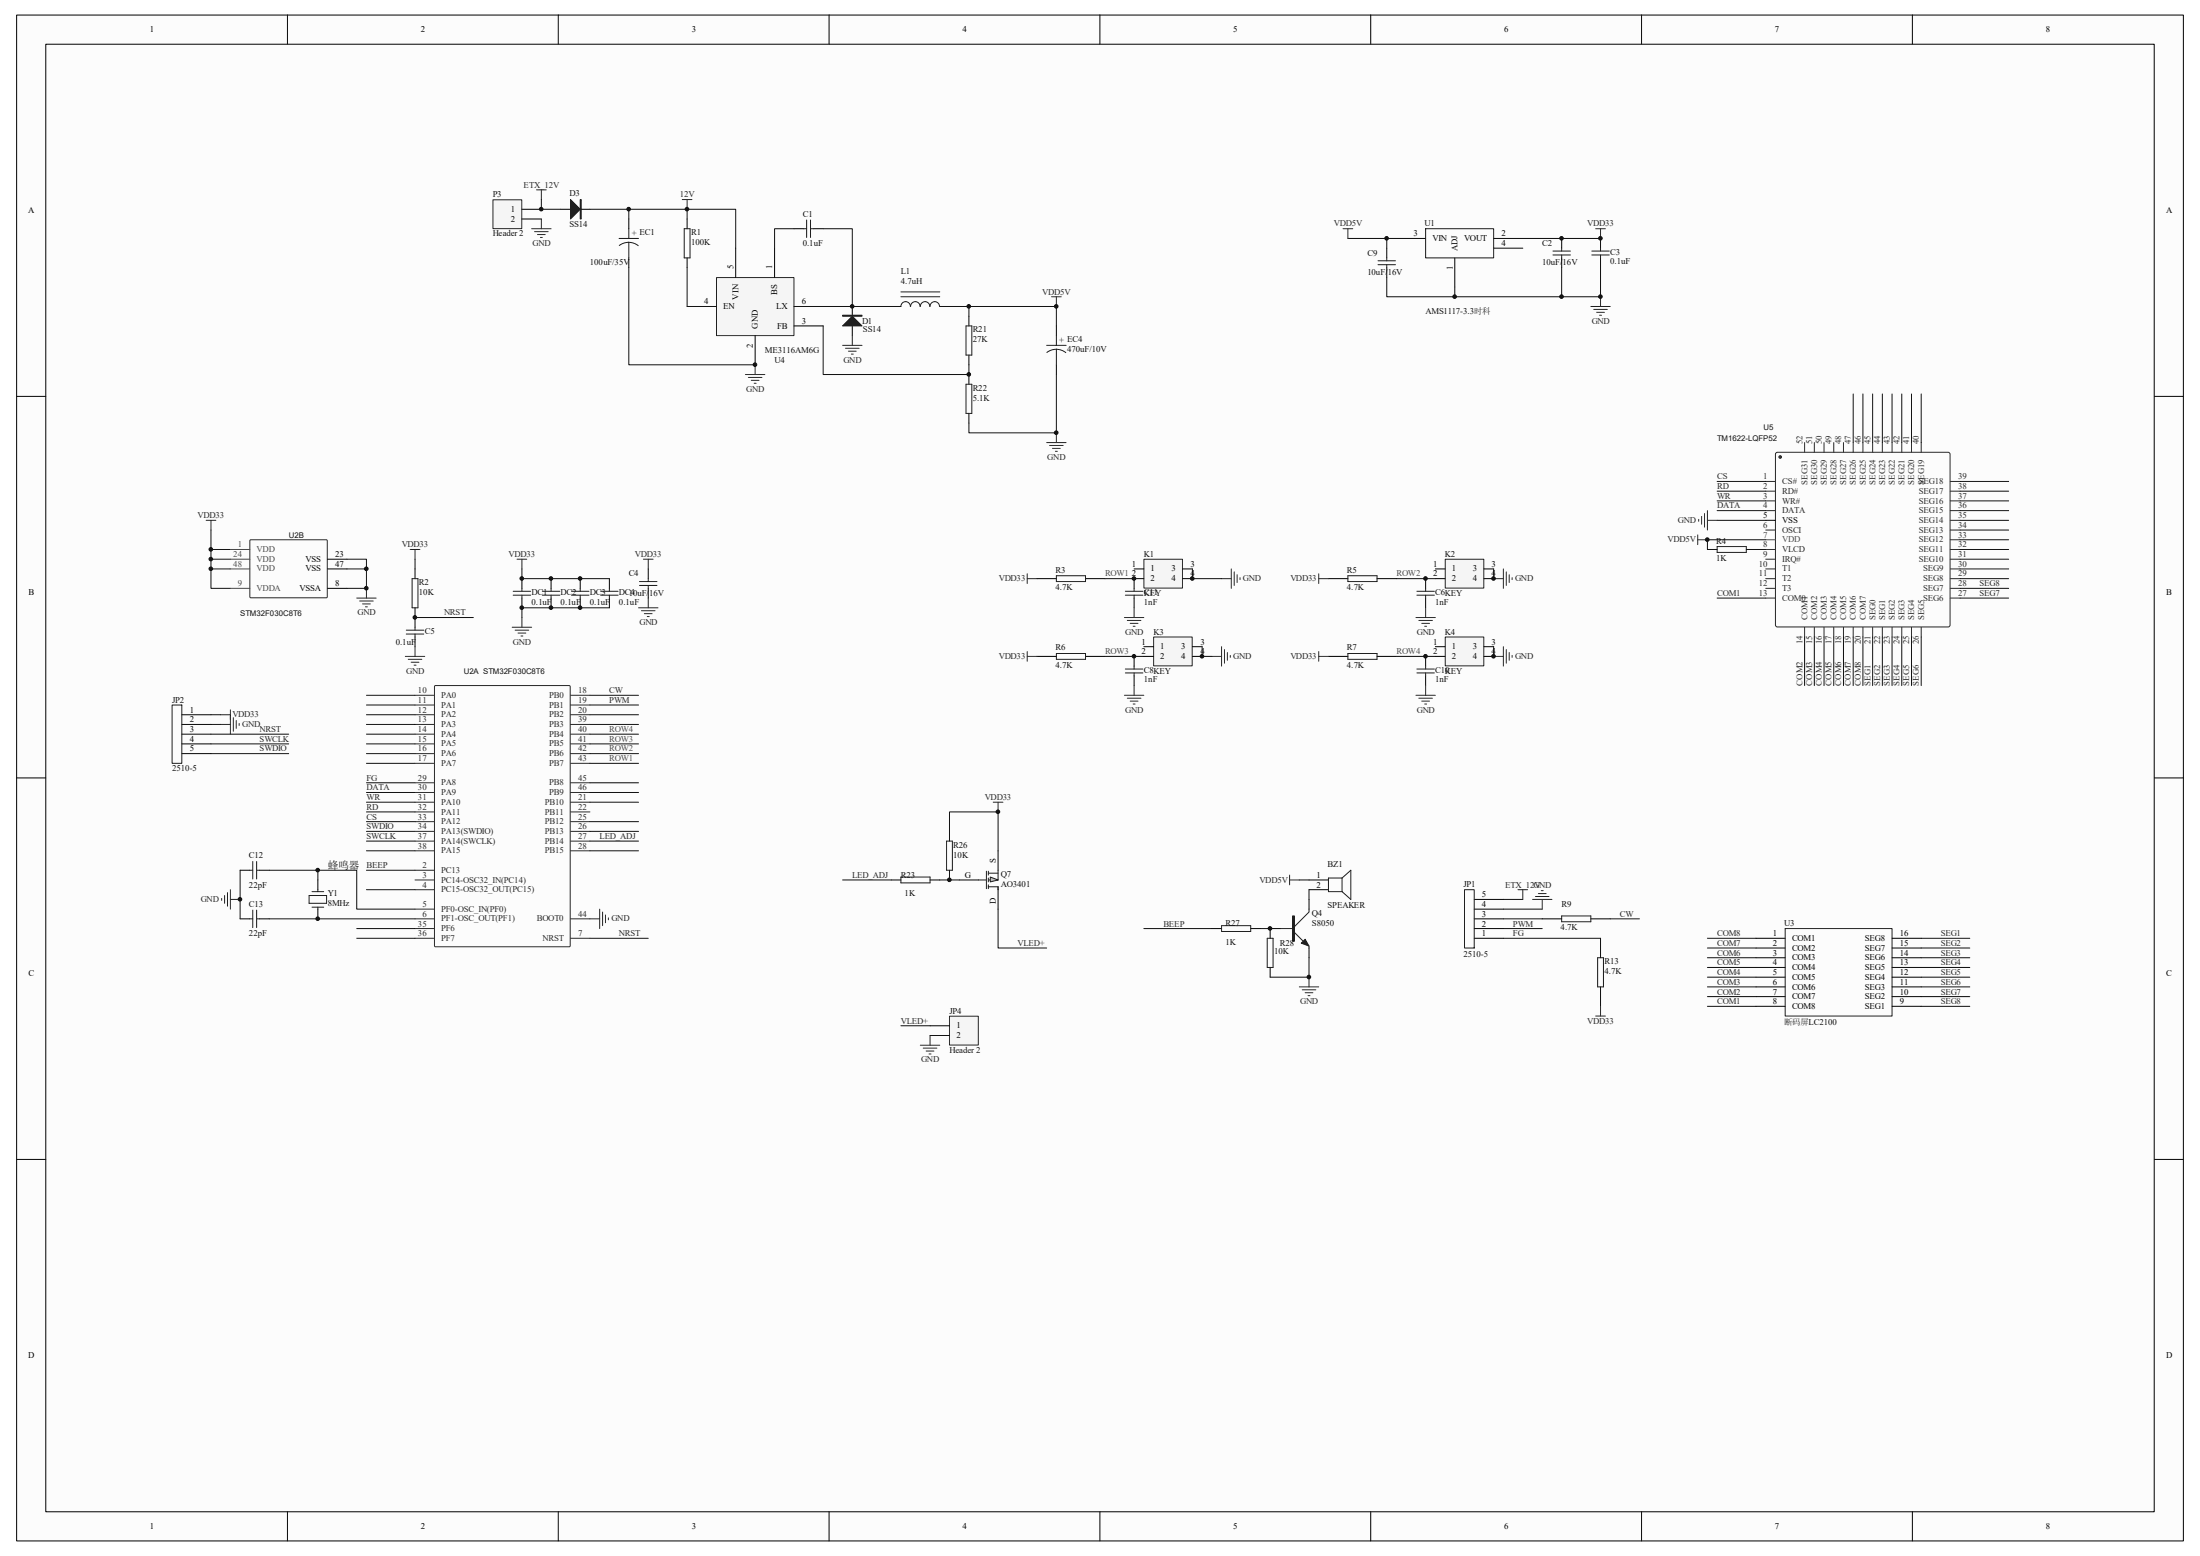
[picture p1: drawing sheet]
<svg xmlns="http://www.w3.org/2000/svg" width="297mm" height="210mm" viewBox="0 0 297 210" stroke-linecap="round" stroke-linejoin="round" font-family="sans-serif">
<path d="M2.3 2.1h292.5v205.9h-292.5z" fill="#fcfcfc"/>
<path d="M2.2 2h292.6v206h-292.6z" fill="none" stroke="#000" stroke-width=".14"/>
<path d="M6.2 6h284.6v198h-284.6z" fill="#fcfcfc"/>
<g fill="none" stroke="#000" stroke-width=".14">
<path d="M6.2 6h284.6v198h-284.6zM38.8 2v3.9M75.4 2v3.9M111.9 2v3.9M148.5 2v3.9M185.1 2v3.9M221.6 2v3.9M258.2 2v3.9M75.7 28.2h1.3M78.3 28.2h1.3M2.2 53.5h4M290.9 53.5h3.9"/>
<path d="M44.2 75.5h2.6M44.2 76.8h2.6M44.2 79.4h2.6M56 76.8v1.3M70.5 78.1v1.3M74.4 78.1v1.3M78.3 78.1v1.3M82.3 78.1v1.3M24.5 96.5h4M24.5 97.8h4M24.5 99.1h4M56 82v2.7"/>
<path d="M56 86v1.3M70.5 80.7v1.3M74.4 80.7v1.3M78.3 80.7v1.3M82.3 80.7v1.3M2.2 105h4M24.5 100.4h4M24.5 101.7h4M32.4 117.5h1.3M35 117.5h1.4M42.9 118.8v1.3M290.9 105h3.9"/>
<path d="M32.4 124h1.3M35 124h1.4M42.9 122.7v1.3M2.2 156.5h4M290.9 156.5h3.9M38.8 204v4M75.4 204v4M111.9 204v4M148.5 204v4M185.1 204v4M221.6 204v4M258.2 204v4"/>
</g>
<g fill="none" stroke="#1c1c1c" stroke-width=".14">
<path d="M55.6 78.1h.8v3.9h-.8zM69.3 79.8h2.3M70.5 79.4v.4M73.2 79.8h2.4M74.4 79.4v.4M77.2 79.8h2.3M78.3 79.4v.4M81.1 79.8h2.3M82.3 79.4v.4M23.2 95.2h1.3v7.8h-1.3zM54.9 85.6h2.3M54.9 85.1h2.3"/>
<path d="M56 84.7v.4M56 85.6v.4M69.3 80.3h2.3M70.5 80.3v.4M73.2 80.3h2.4M74.4 80.3v.4M77.2 80.3h2.3M78.3 80.3v.4M81.1 80.3h2.3M82.3 80.3v.4M33.7 117.5h.4M34.1 116.3v2.3"/>
<path d="M34.6 117.5h.4M34.6 116.3v2.3M33.7 124h.4M34.1 122.8v2.4M34.6 122.8v2.4M34.6 124h.4M41.7 120.9h2.4v1h-2.4zM42.1 120.3h1.6M42.1 122.4h1.6M42.9 120.1v.2M42.9 122.4v.3"/>
</g>
<g fill="none" stroke="#262626" stroke-width=".14">
<path d="M27.8 70.2h1.3M28.5 70.2v1.3M49.5 79.4v1.3M55.4 74.2h1.3M56 74.2v1.3M69.8 75.5h1.3M70.5 75.5v1.3M86.9 75.5h1.3M87.5 75.5v1.3M29.8 96.5h1.3M29.8 97.8h1.3M31.1 95.8v3.3"/>
<path d="M31.5 96.9v1.8M31.9 97.3v1M32.3 97.6v.3M48.2 80.7h2.6M48.6 81.1h1.8M48.9 81.5h1.1M49.3 81.9h.3M54.7 88.6h2.6M55.1 89h1.8M55.5 89.4h1.1M55.9 89.8h.3M56 87.3v1.3"/>
<path d="M69.1 84.7h2.7M69.5 85.1h1.9M69.9 85.4h1.1M70.3 85.8h.3M70.5 83.3v1.4M86.2 82h2.6M86.6 82.4h1.8M87 82.8h1M87.4 83.2h.2M87.5 80.7v1.3M29.9 121.3v.2M30.3 120.9v1"/>
<path d="M30.7 120.5v1.8M31.1 120.1v2.6M31.1 121.4h1.3M79.6 124h1.4M81 122.7v2.6M81.4 123.1v1.8M81.7 123.5v1M82.1 123.9v.3"/>
</g>
<g fill="none" stroke="#0e0e0e" stroke-width=".14">
<path d="M28.5 71.5v7.9h2.6M28.5 76.8h2.6M28.5 75.5h2.6M28.5 74.2h2.6M46.8 75.5h2.7v3.9h-2.7M46.8 76.8h2.7M56 75.5v1.3M70.5 76.8v1.3h11.8M28.5 97.8h1.3M28.5 96.5h1.3M28.5 99.1h10.5M49.5 97.8h6.5"/>
<path d="M49.5 96.5h6.5M49.5 99.1h6.5M49.5 93.8h6.5M49.5 95.2h6.5M56 83.3h7.9M79.6 97.8h6.6M79.6 96.5h6.6M79.6 93.8h6.6M79.6 95.2h6.6M82.3 82h-11.8v1.3M28.5 100.4h10.5M28.5 101.7h10.5"/>
<path d="M32.4 117.5v6.5M36.4 117.5h11.8v5.2h7.8M42.9 117.5v1.3M49.5 100.4h6.5M49.5 101.7h6.5M49.5 112.2h6.5M49.5 113.5h6.5M49.5 103h6.5M49.5 105.7h6.5M49.5 107h6.5M49.5 109.6h6.5M49.5 108.3h6.5"/>
<path d="M49.5 110.9h6.5M79.6 107h6.6M79.6 108.3h6.6M36.4 124h19.6M48.2 125.3h7.8M79.6 126.6h7.9"/>
</g>
<g fill="none" stroke="#292929" stroke-width=".14">
<path d="M33.8 72.9h10.3v7.7h-10.3zM56 93.8h2.7M56 95.2h2.7M56 96.5h2.7M56 97.8h2.7M56 99.1h2.7M58.7 92.6h18.2v35.1h-18.2zM77 93.8h2.6M77 95.2h2.6M77 96.5h2.6M77 97.8h2.6M77 99.1h2.6"/>
<path d="M56 100.4h2.7M56 101.7h2.7M56 103h2.7M56 105.7h2.7M56 107h2.7M56 108.3h2.7M56 109.6h2.7M56 110.9h2.7M56 112.2h2.7M56 113.5h2.7M56 114.8h2.7M56 117.5h2.7"/>
<path d="M56 118.8h2.7M77 100.4h2.6M77 101.7h2.6M77 103h2.6M77 105.7h2.6M77 107h2.6M77 108.3h2.6M77 109.6h2.6M77 110.9h2.6M77 112.2h2.6M77 113.5h2.6M77 114.8h2.6"/>
<path d="M56 120.1h2.7M56 124h2.7M56 126.6h2.7M56 122.7h2.7M56 125.3h2.7M77 124h2.6M77 126.6h2.6"/>
</g>
<path d="M31.1 74.2h2.6M31.1 75.5h2.6M31.1 76.8h2.6M31.1 79.4h2.6" fill="none" stroke="#4c4c4c" stroke-width=".14"/>
<g fill="#1c1c1c" stroke="#1c1c1c" stroke-width=".14">
<path d="M77 26.9l1.3 1.3-1.3 1.4z"/>
<path d="M78.3 26.9h.2v2.7h-.2z" fill-rule="evenodd"/>
</g>
<path d="M96.8 37.5h10.4v7.8h-10.4z" fill="#f5f5f5"/>
<path d="M72.4 25.6h1.3M73.1 25.6v1.3M96.7 37.5h10.5v7.8h-10.5z" fill="none" stroke="#262626" stroke-width=".14"/>
<g fill="none" stroke="#000" stroke-width=".14">
<path d="M84.9 29.6v1.3M84.9 34.8v1.3M92.8 29.6v1.3M92.8 34.8v1.3M99.3 33.5v3.9M104.6 33.5v3.9M107.2 30.9h1.3M109.8 30.9h1.3M92.8 41.4h3.9M101.9 45.3v3.9M107.2 41.4h3.9M107.2 44h3.9"/>
<path d="M115.1 41.4v1.3M115.1 44v1.3M120.3 41.4h1.3M126.9 41.4h1.3M130.8 42.7v1.3M130.8 47.9v1.3M130.8 50.6v1.3M130.8 55.8v1.3M142.6 44v1.3M142.6 49.2v1.4"/>
</g>
<g fill="none" stroke="#1c1c1c" stroke-width=".14">
<path d="M83.6 32.2h2.6M84.9 32.7a2.08 2.08 0 0 1 1.3 .5M84.9 32.7a2.07 2.07 0 0 0-1.3 .4M84.9 30.9v1.3M84.9 32.7v2.1M92.4 30.9h.8v3.9h-.8zM108.5 30.9h.4M108.9 29.7v2.4M109.4 30.9h.4M109.4 29.7v2.4M121.6 39.4h5.3M121.6 40.1h5.3"/>
<path d="M121.6 41.4a.64 .64 0 0 1 .7-.7 .64 .64 0 0 1 .6 .7M122.9 41.4a.64 .64 0 0 1 .7-.7 .64 .64 0 0 1 .6 .7M124.2 41.4a.64 .64 0 0 1 .7-.7 .64 .64 0 0 1 .6 .7M125.6 41.4a.64 .64 0 0 1 .6-.7 .64 .64 0 0 1 .6 .7M130.4 44h.8v3.9h-.8zM130.4 51.9h.8v3.9h-.8zM141.3 46.6h2.6M142.6 47.1a2.08 2.08 0 0 1 1.3 .5M142.6 47.1a2.07 2.07 0 0 0-1.3 .5M142.6 45.3v1.3M142.6 47.1v2.1"/>
</g>
<path d="M84.9 36.1v13.1h17M92.8 28.2v1.4M92.8 36.1v5.3M107.2 30.9h-2.6v2.6M111.1 30.9h4v10.5M111.1 44v6.6h19.7v-1.4M111.1 41.4h9.2M128.2 41.4h2.6v1.3M130.8 41.4h11.8v2.6M142.6 50.6v7.8h-11.8v-1.3" fill="none" stroke="#0e0e0e" stroke-width=".14"/>
<g fill="#1c1c1c" stroke="#1c1c1c" stroke-width=".14">
<path d="M113.8 44l1.3-1.3 1.3 1.3z"/>
<path d="M113.8 42.5h2.6v.2h-2.6z" fill-rule="evenodd"/>
</g>
<path d="M66.6 27h3.8v3.9h-3.8z" fill="#f5f5f5"/>
<path d="M66.5 27h3.9v3.9h-3.9zM134.1 108.3h1.3M134.7 108.3v1.3" fill="none" stroke="#262626" stroke-width=".14"/>
<path d="M70.5 28.2h2.6M70.5 29.6h2.6M120.3 118.8h1.3M125.6 118.8h1.3M128.2 112.2v1.3M128.2 117.5v1.3M129.5 118.8h2.6M134.7 114.8v2.7M134.7 120.1v2.6" fill="none" stroke="#000" stroke-width=".14"/>
<g fill="none" stroke="#0e0e0e" stroke-width=".14">
<path d="M73.1 26.9v1.3h2.6M84.9 28.2v1.4M79.6 99.1h6.6M49.5 114.8h6.5M49.5 117.5h6.5M79.6 105.7h6.6M79.6 114.8h6.6M79.6 110.9h6.6M79.6 112.2h6.6M79.6 113.5h6.6M113.8 118.8h6.5M126.9 118.8h2.6"/>
<path d="M128.2 112.2v-2.6h6.5v5.2M48.2 126.6h7.8M134.7 122.7v5.3h6.6M230.5 126.6h6.6M230.5 134.5h6.6M230.5 135.8h6.6M230.5 128h6.6M230.5 129.3h6.6M230.5 130.6h6.6M230.5 131.9h6.6M230.5 133.2h6.6M259.4 126.6h6.5"/>
<path d="M259.4 134.5h6.5M259.4 135.8h6.5M259.4 128h6.5M259.4 129.3h6.5M259.4 130.6h6.5M259.4 131.9h6.5M259.4 133.2h6.5"/>
</g>
<path d="M121.6 118.4h4v.8h-4zM127.8 113.5h.8v4h-.8zM132.1 118.8h1.1M133.2 117.6v2.4M133.4 119.7h1.3v.4M133.4 117.9h1.3M133.4 117.6v.5M133.4 118.5v.5M133.4 119.4v.6M134.7 117.5v1.3h-1.3" fill="none" stroke="#1c1c1c" stroke-width=".14"/>
<path d="M133.7 118.4l1 .4-1 .2z" fill="#c0c0c0" stroke="#1c1c1c" stroke-width=".14"/>
<path d="M125.6 139.8v1.3M124.2 141.1h2.7M124.6 141.5h1.9M125 141.9h1.1M125.4 142.3h.3" fill="none" stroke="#262626" stroke-width=".14"/>
<path d="M121.6 138.5h4" fill="none" stroke="#0e0e0e" stroke-width=".14"/>
<path d="M128.2 137.2h3.9v3.9h-3.9z" fill="#f5f5f5"/>
<path d="M128.2 137.2h3.9v3.9h-3.9z" fill="none" stroke="#262626" stroke-width=".14"/>
<g fill="none" stroke="#000" stroke-width=".14">
<path d="M87.5 76.8v1.3M87.5 79.4v1.3M153.1 78.1v1.3M192.5 78.1v1.3M153.1 80.7v1.3M153.1 88.6v1.3M153.1 91.2v1.3M192.5 80.7v1.3M192.5 88.6v1.3M192.5 91.2v1.3M125.6 138.5h2.6M125.6 139.8h2.6"/>
<path d="M237.1 130.6h3.9M237.1 135.8h3.9M237.1 128h3.9M237.1 129.3h3.9M237.1 126.6h3.9M237.1 131.9h3.9M237.1 133.2h3.9M237.1 134.5h3.9M255.4 130.6h4M255.4 135.8h4M255.4 128h4M255.4 129.3h4"/>
<path d="M255.4 126.6h4M255.4 131.9h4M255.4 133.2h4M255.4 134.5h4"/>
</g>
<path d="M79.6 28.2h19.7v5.3M79.6 100.4h6.6M79.6 103h6.6M79.6 101.7h6.6M49.5 120.1h6.5" fill="none" stroke="#0e0e0e" stroke-width=".14"/>
<g fill="none" stroke="#1c1c1c" stroke-width=".14">
<path d="M86.3 79h2.4M86.3 78.5h2.4M87.5 78.1v.4M87.5 79v.4M151.9 79.8h2.4M153.1 79.4v.4M191.3 79.8h2.3M192.5 79.4v.4M151.9 90.3h2.4M151.9 90.8h2.4M151.9 80.3h2.4M153.1 80.3v.4"/>
<path d="M153.1 89.9v.4M153.1 90.8v.4M191.3 90.3h2.3M191.3 90.8h2.3M191.3 80.3h2.3M192.5 80.3v.4M192.5 89.9v.4M192.5 90.8v.4M241 125.3h14.4v11.8h-14.4z"/>
</g>
<path d="M154.5 75.5h5.1v3.9h-5.1z" fill="#f5f5f5"/>
<path d="M154.4 75.5h5.2v3.9h-5.2z" fill="none" stroke="#262626" stroke-width=".14"/>
<path d="M153.1 76.8h1.3M153.1 78.1h1.3M159.7 76.8h1.3M159.7 78.1h1.3" fill="none" stroke="#000" stroke-width=".14"/>
<path d="M155.8 86h5.2v3.9h-5.2z" fill="#f5f5f5"/>
<path d="M155.7 86h5.3v3.9h-5.3z" fill="none" stroke="#262626" stroke-width=".14"/>
<path d="M154.4 87.3h1.3M154.4 88.6h1.3M161 87.3h1.3M161 88.6h1.3" fill="none" stroke="#000" stroke-width=".14"/>
<path d="M195.2 86h5.1v3.9h-5.1z" fill="#f5f5f5"/>
<path d="M195.1 86h5.2v3.9h-5.2z" fill="none" stroke="#262626" stroke-width=".14"/>
<path d="M193.8 87.3h1.3M193.8 88.6h1.3M200.3 87.3h1.3M200.3 88.6h1.3" fill="none" stroke="#000" stroke-width=".14"/>
<path d="M195.2 75.5h5.1v3.9h-5.1z" fill="#f5f5f5"/>
<g fill="none" stroke="#262626" stroke-width=".14">
<path d="M71.8 30.9h2.6M72.2 31.3h1.8M72.6 31.7h1M73 32.1h.2M73.1 29.6v1.3M92.1 26.9h1.3M92.8 26.9v1.3M181.3 30.9h1.3M182 30.9v1.3M215.4 30.9h1.3M216.1 30.9v1.3M100.6 50.6h2.7"/>
<path d="M101 50.9h1.9M101.4 51.3h1.1M101.8 51.7h.3M101.9 49.2v1.4M113.8 46.6h2.6M114.1 47h1.9M114.5 47.4h1.1M114.9 47.8h.3M115.1 45.3v1.3M141.3 59.7h2.6M142 40.1h1.3M142.6 40.1v1.3"/>
<path d="M142.6 58.4v1.3M214.8 41.4h2.6M215.2 41.8h1.8M215.6 42.2h1M216 42.5h.2M216.1 40.1v1.3M138.7 78.1h1.3M138.7 77.4v1.4M141.7 60.1h1.8M142.1 60.5h1M142.5 60.9h.2M164.9 78.1h1.3"/>
<path d="M166.2 76.8v2.6M166.6 77.2v1.8M167 77.6v1M167.4 78v.2M178 78.1h1.3M178 77.4v1.4M195.1 75.5h5.2v3.9h-5.2zM201.6 78.1h1.4M203 76.8v2.6M203.4 77.2v1.8M203.8 77.6v1M204.1 78v.2"/>
<path d="M229.2 72.2v1.3M229.2 72.9h1.3M229.3 70.1v.3M229.7 69.7v1.1M230.1 69.3v1.8M230.5 68.9v2.6M230.5 70.2h1.3M138.7 88.6h1.3M138.7 87.9v1.4M151.8 83.3h2.6M151.8 93.8h2.6M152.2 83.7h1.8"/>
<path d="M152.2 94.2h1.8M152.6 84.1h1M152.6 94.6h1M153 84.5h.2M153 95h.2M153.1 82v1.3M153.1 92.5v1.3M163.6 88.6h1.3M164.9 87.3v2.6M165.3 87.7v1.8M165.7 88.1v1M166.1 88.5v.2"/>
<path d="M178 88.6h1.3M178 87.9v1.4M191.2 83.3h2.6M191.2 93.8h2.6M191.5 83.7h1.9M191.5 94.2h1.9M191.9 84.1h1.1M191.9 94.6h1.1M192.3 84.5h.3M192.3 95h.3M192.5 82v1.3M192.5 92.5v1.3"/>
<path d="M201.6 88.6h1.4M203 87.3v2.6M203.4 87.7v1.8M203.8 88.1v1M204.1 88.5v.2M174.1 118.1v1.3M174.1 118.8h1.3M175.4 133.2h2.6M175.8 133.6h1.8M176.2 134h1M176.6 134.4h.3M176.7 131.9v1.3"/>
<path d="M204.9 120.1h1.3M205.6 120.1v1.3M206.9 121.4h2.6M207.3 121h1.8M207.7 120.6h1M208.1 120.2h.2M208.2 121.4v1.3M215.4 137.1h1.3M216.1 135.8v1.3"/>
</g>
<g fill="none" stroke="#000" stroke-width=".14">
<path d="M187.2 33.5v1.3M187.2 36.1v1.3M188.5 32.2h4M196.4 34.8v3.9M201.6 32.2h4M201.6 33.5h4M210.8 32.2v1.3M210.8 34.8v1.3M216.1 32.2v1.3M216.1 34.8v1.3M140 78.1h2.6M146.6 78.1h2.6"/>
<path d="M179.3 78.1h2.7M185.9 78.1h2.6M193.8 76.8h1.3M193.8 78.1h1.3M200.3 76.8h1.3M200.3 78.1h1.3M230.5 74.2h1.3M235.8 74.2h1.3M238.4 70.2h1.3M140 88.6h2.6M146.6 88.6h2.6M179.3 88.6h2.7"/>
<path d="M185.9 88.6h2.6M176.7 118.8h2.6M163.6 125.3h1.3M168.9 125.3h1.3M171.5 130.6v1.3M172.8 125.3h-1.3v1.3M176.7 120.1h2.6M176.7 121.4v1.3M176.7 128v1.3M199 126.6h4M199 125.3h4M199 124h4"/>
<path d="M199 122.7h4M199 121.4h4M208.2 124h2.6M214.8 124h2.6M216.1 126.6v2.7M216.1 133.2v2.6"/>
</g>
<g fill="none" stroke="#0e0e0e" stroke-width=".14">
<path d="M182 32.2h6.5M187.2 37.4v2.7h9.2M187.2 32.2v1.3M205.6 32.2h10.5M210.8 36.1v4M216.1 36.1v4h-19.7v-1.4M250.2 53.2v6.5M251.5 53.2v6.5M252.8 53.2v6.5M254.1 53.2v6.5M255.4 53.2v6.5M256.7 53.2v6.5"/>
<path d="M258.1 53.2v6.5M259.4 53.2v6.5M149.2 78.1h3.9M161 76.8v1.3h3.9M188.5 78.1h5.3M201.6 76.8v1.3M231.8 65h6.6M231.8 66.3h6.6M231.8 67.6h6.6M231.8 68.9h6.6M231.8 70.2h6.6M237.1 74.2h1.3"/>
<path d="M238.4 72.9h-7.9v1.3M264.6 78.1h6.6M264.6 65h6.6M264.6 66.3h6.6M264.6 67.6h6.6M264.6 68.9h6.6M264.6 70.2h6.6M264.6 74.2h6.6M264.6 79.4h6.6M264.6 76.8h6.6M264.6 75.5h6.6M264.6 72.9h6.6"/>
<path d="M264.6 71.5h6.6M149.2 88.6h5.2M162.3 87.3v1.3h1.3M188.5 88.6h5.3M201.6 87.3v1.3M231.8 80.7h6.6M243.6 86v6.5M244.9 86v6.5M246.3 86v6.5M247.6 86v6.5M248.9 86v6.5M250.2 86v6.5"/>
<path d="M251.5 86v6.5M252.8 86v6.5M254.1 86v6.5M255.4 86v6.5M256.7 86v6.5M258.1 86v6.5M259.4 86v6.5M264.6 80.7h6.6M175.4 118.8h1.3M154.4 125.3h9.2M170.2 125.3h1.3M176.7 129.3v2.6h-5.2"/>
<path d="M176.7 120.1v1.3M203 121.4h2.6M203 122.7h5.2M203 124h5.2M203 125.3h5.2M203 126.6h13.1M217.4 124h3.9"/>
</g>
<g fill="none" stroke="#1c1c1c" stroke-width=".14">
<path d="M186 35.7h2.4M186 35.2h2.4M187.2 34.8v.4M187.2 35.7v.4M192.5 30.9h9.1v3.9h-9.1zM209.7 34.4h2.3M209.7 33.9h2.3M210.8 33.5v.4M210.8 34.4v.4M214.9 34.4h2.4M214.9 33.9h2.4M216.1 33.5v.4"/>
<path d="M216.1 34.4v.4M142.6 77.7h4v.8h-4zM182 77.7h3.9v.8h-3.9zM231.8 73.8h4v.8h-4zM142.6 88.2h4v.8h-4zM182 88.2h3.9v.8h-3.9zM181.2 118.5l1.2-1v3.9l-1.2-1.1M181.2 118.5v1.8M181.2 118.5h-1.9v1.8h1.9M164.9 124.9h4v.8h-4zM171.1 126.6h.8v4h-.8zM172.8 125.3h2"/>
<path d="M174.8 125.9l1.1 1.1M176.7 122.7v.4l-1.9 2M176.7 127.7v.3M197.7 120.1h1.3v7.9h-1.3zM210.8 123.6h4v.8h-4zM215.7 129.3h.8v3.9h-.8z"/>
</g>
<g fill="none" stroke="#292929" stroke-width=".14">
<path d="M243.6 59.7v1.3M244.9 59.7v1.3M246.3 59.7v1.3M247.6 59.7v1.3M248.9 59.7v1.3M250.2 59.7v1.3M251.5 59.7v1.3M252.8 59.7v1.3M254.1 59.7v1.3M255.4 59.7v1.3M256.7 59.7v1.3M258.1 59.7v1.3"/>
<path d="M259.4 59.7v1.3M238.4 65h1.3M238.4 66.3h1.3M238.4 67.6h1.3M238.4 68.9h1.3M238.4 71.5h1.3M238.4 74.2h1.3M238.4 75.5h1.3M238.4 76.8h1.3M238.4 78.1h1.3M238.4 79.4h1.3M239.8 61.1l23.2-.1 .2 .2 .1 23.2-.2 .2h-23.1l-.3-.1v-23.2z"/>
<path d="M263.3 65h1.3M263.3 66.3h1.3M263.3 67.6h1.3M263.3 68.9h1.3M263.3 71.5h1.3M263.3 74.2h1.3M263.3 75.5h1.3M263.3 76.8h1.3M263.3 78.1h1.3M263.3 79.4h1.3M263.3 72.9h1.3M263.3 70.2h1.3"/>
<path d="M238.4 80.7h1.3M243.6 84.7v1.3M244.9 84.7v1.3M246.3 84.7v1.3M247.6 84.7v1.3M248.9 84.7v1.3M250.2 84.7v1.3M251.5 84.7v1.3M252.8 84.7v1.3M254.1 84.7v1.3M255.4 84.7v1.3M256.7 84.7v1.3"/>
<path d="M258.1 84.7v1.3M259.4 84.7v1.3M263.3 80.7h1.3"/>
</g>
<circle cx="240.3" cy="61.7" r=".18" fill="#292929" stroke="#292929" stroke-width=".14"/>
<path d="M238.4 72.9h1.3" fill="none" stroke="#4c4c4c" stroke-width=".14"/>
<g fill="#1c1c1c" stroke="#1c1c1c" stroke-width=".14">
<path d="M175.7 127.3l.5-.5 .5 .9z"/>
<path d="M174.5 123.6h.3v3.4h-.3z" fill-rule="evenodd"/>
</g>
<g fill="#0e0e0e" stroke="#0e0e0e" stroke-width=".14">
<circle cx="28.5" cy="76.8" r=".24"/>
<circle cx="28.5" cy="75.5" r=".24"/>
<circle cx="28.5" cy="74.1" r=".24"/>
<circle cx="32.4" cy="121.4" r=".24"/>
<circle cx="42.9" cy="124" r=".24"/>
<circle cx="42.9" cy="117.4" r=".24"/>
<circle cx="49.5" cy="79.4" r=".24"/>
<circle cx="49.5" cy="76.8" r=".24"/>
<circle cx="56" cy="83.3" r=".24"/>
<circle cx="70.4" cy="82" r=".24"/>
<circle cx="70.4" cy="78.1" r=".24"/>
<circle cx="73.1" cy="28.2" r=".24"/>
<circle cx="74.4" cy="82" r=".24"/>
<circle cx="74.4" cy="78.1" r=".24"/>
<circle cx="78.3" cy="82" r=".24"/>
<circle cx="78.3" cy="78.1" r=".24"/>
<circle cx="84.9" cy="28.2" r=".24"/>
<circle cx="92.7" cy="28.2" r=".24"/>
<circle cx="101.9" cy="49.2" r=".24"/>
<circle cx="115" cy="41.3" r=".24"/>
<circle cx="128.2" cy="118.8" r=".24"/>
<circle cx="130.8" cy="50.5" r=".24"/>
<circle cx="130.8" cy="41.3" r=".24"/>
<circle cx="134.7" cy="109.6" r=".24"/>
<circle cx="142.6" cy="58.4" r=".24"/>
<circle cx="142.6" cy="41.3" r=".24"/>
<circle cx="153.1" cy="88.6" r=".24"/>
<circle cx="153.1" cy="78.1" r=".24"/>
<circle cx="161" cy="78.1" r=".24"/>
<circle cx="162.3" cy="88.6" r=".24"/>
<circle cx="171.5" cy="125.3" r=".24"/>
<circle cx="176.7" cy="131.9" r=".24"/>
<circle cx="187.2" cy="32.2" r=".24"/>
<circle cx="192.4" cy="88.6" r=".24"/>
<circle cx="192.4" cy="78.1" r=".24"/>
<circle cx="196.4" cy="40" r=".24"/>
<circle cx="201.6" cy="88.6" r=".24"/>
<circle cx="201.6" cy="78.1" r=".24"/>
<circle cx="210.8" cy="40" r=".24"/>
<circle cx="210.8" cy="32.2" r=".24"/>
<circle cx="216.1" cy="40" r=".24"/>
<circle cx="216.1" cy="32.2" r=".24"/>
<circle cx="230.5" cy="72.8" r=".24"/>
</g>
<text font-size="1.4" fill="#0e0e0e" x="44.2" y="117.3">蜂鸣器</text>
<g font-size="1.2">
<text x="20.2" y="4.3">1</text>
<text x="56.8" y="4.3">2</text>
<text x="93.4" y="4.3">3</text>
<text x="129.9" y="4.3">4</text>
<text x="166.5" y="4.3">5</text>
<text x="203.1" y="4.3">6</text>
<text x="239.6" y="4.3">7</text>
<text x="276.2" y="4.3">8</text>
<text x="3.8" y="28.8">A</text>
<text x="69" y="28.6">1</text>
<text x="69" y="29.9">2</text>
<text x="292.4" y="28.8">A</text>
<text x="190.8" y="31.9">3</text>
<text x="193.4" y="32.6">VIN</text>
<text x="196.8" y="33.9" transform="rotate(-90 196.8 33.9)">ADJ</text>
<text x="197.7" y="32.6">VOUT</text>
<text x="202.7" y="31.9">2</text>
<text x="202.7" y="33.2">4</text>
<text x="95.1" y="41.1">4</text>
<text x="97.6" y="41.7">EN</text>
<text x="99" y="36.4" transform="rotate(-90 99 36.4)">5</text>
<text x="99.7" y="40.4" transform="rotate(-90 99.7 40.4)">VIN</text>
<text x="104.3" y="36.4" transform="rotate(-90 104.3 36.4)">1</text>
<text x="104.8" y="41.7">LX</text>
<text x="104.9" y="39.8" transform="rotate(-90 104.9 39.8)">BS</text>
<text x="108.2" y="41.1">6</text>
<text x="196.1" y="36.4" transform="rotate(-90 196.1 36.4)">1</text>
<text x="101.6" y="46.9" transform="rotate(-90 101.6 46.9)">2</text>
<text x="102.3" y="44.4" transform="rotate(-90 102.3 44.4)">GND</text>
<text x="104.9" y="44.4">FB</text>
<text x="108.2" y="43.7">3</text>
<text x="238" y="69.9">5</text>
<text x="240.6" y="70.6">VSS</text>
<text x="41.2" y="75.8">VSS</text>
<text x="41.2" y="77.1">VSS</text>
<text x="45.3" y="75.2">23</text>
<text x="45.3" y="76.5">47</text>
<text x="152.8" y="76.5">1</text>
<text x="152.8" y="77.8">2</text>
<text x="155.3" y="77.1">1</text>
<text x="158.2" y="77.1">3</text>
<text x="160.7" y="76.5">3</text>
<text x="160.7" y="77.8">4</text>
<text x="193.5" y="76.5">1</text>
<text x="193.5" y="77.8">2</text>
<text x="196" y="77.1">1</text>
<text x="198.8" y="77.1">3</text>
<text x="201.4" y="76.5">3</text>
<text x="201.4" y="77.8">4</text>
<text x="3.9" y="80.3">B</text>
<text x="40.4" y="79.8">VSSA</text>
<text x="45.3" y="79.1">8</text>
<text x="155.3" y="78.4">2</text>
<text x="158.2" y="78.4">4</text>
<text x="196" y="78.4">2</text>
<text x="198.8" y="78.4">4</text>
<text x="292.4" y="80.3">B</text>
<text x="154.1" y="87">1</text>
<text x="154.1" y="88.3">2</text>
<text x="156.6" y="87.6">1</text>
<text x="156.6" y="88.9">2</text>
<text x="159.5" y="87.6">3</text>
<text x="159.5" y="88.9">4</text>
<text x="162.1" y="87">3</text>
<text x="162.1" y="88.3">4</text>
<text x="193.5" y="87">1</text>
<text x="193.5" y="88.3">2</text>
<text x="196" y="87.6">1</text>
<text x="196" y="88.9">2</text>
<text x="198.8" y="87.6">3</text>
<text x="198.8" y="88.9">4</text>
<text x="201.4" y="87">3</text>
<text x="201.4" y="88.3">4</text>
<text x="25.6" y="96.2">1</text>
<text x="25.6" y="97.5">2</text>
<text x="25.6" y="98.8">3</text>
<text x="25.6" y="100.1">4</text>
<text x="25.6" y="101.4">5</text>
<text x="130.3" y="118.5">G</text>
<text x="134.4" y="116.4" transform="rotate(-90 134.4 116.4)">S</text>
<text x="177.7" y="118.5">1</text>
<text x="177.7" y="119.8">2</text>
<text x="134.4" y="122" transform="rotate(-90 134.4 122)">D</text>
<text x="200.1" y="125.1">2</text>
<text x="200.1" y="123.7">3</text>
<text x="200.1" y="122.4">4</text>
<text x="200.1" y="121.1">5</text>
<text x="3.9" y="131.7">C</text>
<text x="200.1" y="126.4">1</text>
<text x="239.4" y="130.3">4</text>
<text x="239.4" y="127.7">2</text>
<text x="239.4" y="129">3</text>
<text x="239.4" y="126.4">1</text>
<text x="239.4" y="131.6">5</text>
<text x="241.9" y="130.9">COM4</text>
<text x="241.9" y="128.3">COM2</text>
<text x="241.9" y="129.6">COM3</text>
<text x="241.9" y="127">COM1</text>
<text x="251.8" y="130.9">SEG5</text>
<text x="251.8" y="129.6">SEG6</text>
<text x="251.8" y="128.3">SEG7</text>
<text x="251.8" y="127">SEG8</text>
<text x="256.5" y="131.6">12</text>
<text x="256.5" y="130.3">13</text>
<text x="256.5" y="129">14</text>
<text x="256.5" y="127.7">15</text>
<text x="256.5" y="126.4">16</text>
<text x="292.4" y="131.7">C</text>
<text x="239.4" y="135.6">8</text>
<text x="239.4" y="132.9">6</text>
<text x="239.4" y="134.2">7</text>
<text x="241.9" y="136.2">COM8</text>
<text x="241.9" y="132.2">COM5</text>
<text x="241.9" y="133.6">COM6</text>
<text x="241.9" y="134.9">COM7</text>
<text x="251.8" y="136.2">SEG1</text>
<text x="251.8" y="134.9">SEG2</text>
<text x="251.8" y="133.6">SEG3</text>
<text x="251.8" y="132.2">SEG4</text>
<text x="256.5" y="135.6">9</text>
<text x="256.5" y="134.2">10</text>
<text x="256.5" y="132.9">11</text>
<text x="129.1" y="138.8">1</text>
<text x="129.1" y="140.1">2</text>
<text x="3.8" y="183.3">D</text>
<text x="292.4" y="183.3">D</text>
<text x="20.2" y="206.4">1</text>
<text x="56.8" y="206.4">2</text>
<text x="93.4" y="206.4">3</text>
<text x="129.9" y="206.4">4</text>
<text x="166.5" y="206.4">5</text>
<text x="203.1" y="206.4">6</text>
<text x="239.6" y="206.4">7</text>
<text x="276.2" y="206.4">8</text>
</g>
<g font-size="1.2" fill="#0e0e0e">
<text x="66.5" y="26.6">P3</text>
<text x="76.9" y="26.5">D3</text>
<text x="108.4" y="29.3">C1</text>
<text x="66.5" y="31.9">Header 2</text>
<text x="76.9" y="30.7">SS14</text>
<text x="79.6" y="35.8">100uF/35V</text>
<text x="85.3" y="31.9">+ EC1</text>
<text x="93.3" y="31.8">R1</text>
<text x="93.3" y="33.1">100K</text>
<text x="108.4" y="33.2">0.1uF</text>
<text x="184.6" y="34.5">C9</text>
<text x="192.3" y="30.4">U1</text>
<text x="208.2" y="33.2">C2</text>
<text x="208.2" y="35.8">10uF/16V</text>
<text x="217.4" y="34.4">C3</text>
<text x="217.4" y="35.7">0.1uF</text>
<text x="121.6" y="37">L1</text>
<text x="121.6" y="38.3">4.7uH</text>
<text x="184.6" y="37.1">10uF/16V</text>
<text x="103.3" y="47.6">ME3116AM6G</text>
<text x="116.4" y="43.7">D1</text>
<text x="116.5" y="44.7">SS14</text>
<text x="131.3" y="44.9">R21</text>
<text x="131.3" y="46.2">27K</text>
<text x="143" y="46.3">+ EC4</text>
<text x="144.1" y="47.5">470uF/10V</text>
<text x="192.4" y="42.4">AMS1117-3.3时科</text>
<text x="104.6" y="48.9">U4</text>
<text x="131.3" y="52.7">R22</text>
<text x="131.3" y="54.1">5.1K</text>
<text x="84.9" y="77.8">C4</text>
<text x="142.5" y="77.3">R3</text>
<text x="154.4" y="75.2">K1</text>
<text x="181.8" y="77.3">R5</text>
<text x="195.1" y="75.2">K2</text>
<text x="231.7" y="73.4">R4</text>
<text x="231.7" y="75.7">1K</text>
<text x="56.6" y="79">R2</text>
<text x="56.6" y="80.3">10K</text>
<text x="71.8" y="80.3">DC1</text>
<text x="71.8" y="81.6">0.1uF</text>
<text x="75.7" y="80.3">DC2</text>
<text x="75.7" y="81.6">0.1uF</text>
<text x="79.6" y="80.3">DC3</text>
<text x="79.6" y="81.6">0.1uF</text>
<text x="83.6" y="80.3">DC4</text>
<text x="83.6" y="81.6">0.1uF</text>
<text x="84.9" y="80.4">10uF/16V</text>
<text x="142.5" y="79.6">4.7K</text>
<text x="154.4" y="80.3">C11</text>
<text x="154.4" y="81.6">1nF</text>
<text x="154.4" y="80.4">KEY</text>
<text x="181.8" y="79.6">4.7K</text>
<text x="193.8" y="80.3">C6KEY</text>
<text x="193.8" y="81.6">1nF</text>
<text x="53.4" y="87">0.1uF</text>
<text x="57.4" y="85.6">C5</text>
<text x="142.5" y="87.8">R6</text>
<text x="155.7" y="85.7">K3</text>
<text x="181.8" y="87.8">R7</text>
<text x="195.1" y="85.7">K4</text>
<text x="23.2" y="94.9">JP2</text>
<text x="142.5" y="90.1">4.7K</text>
<text x="154.4" y="90.8">C8KEY</text>
<text x="154.4" y="92.1">1nF</text>
<text x="181.8" y="90.1">4.7K</text>
<text x="193.8" y="90.8">C10</text>
<text x="193.8" y="92.1">1nF</text>
<text x="195.1" y="90.9">KEY</text>
<text x="23.2" y="104.1">2510-5</text>
<text x="33.6" y="115.9">C12</text>
<text x="33.6" y="119.8">22pF</text>
<text x="121.6" y="118.5">R23</text>
<text x="128.7" y="114.4">R26</text>
<text x="128.7" y="115.7">10K</text>
<text x="135.1" y="118.4">Q7</text>
<text x="135.1" y="119.7">AO3401</text>
<text x="179.2" y="117.1">BZ1</text>
<text x="197.6" y="119.7">JP1</text>
<text x="33.6" y="122.4">C13</text>
<text x="44.2" y="121">Y1</text>
<text x="44.2" y="122.3">8MHz</text>
<text x="122.1" y="121">1K</text>
<text x="165.4" y="124.9">R27</text>
<text x="177.1" y="123.6">Q4</text>
<text x="177.1" y="124.9">S8050</text>
<text x="179.2" y="122.6">SPEAKER</text>
<text x="210.7" y="125.6">4.7K</text>
<text x="210.8" y="122.4">R9</text>
<text x="240.9" y="124.9">U3</text>
<text x="33.6" y="126.4">22pF</text>
<text x="165.4" y="127.6">1K</text>
<text x="172" y="128.8">10K</text>
<text x="172.8" y="127.7">R28</text>
<text x="197.6" y="129.1">2510-5</text>
<text x="216.6" y="130.1">R13</text>
<text x="216.6" y="131.4">4.7K</text>
<text x="128.2" y="136.9">JP4</text>
<text x="128.2" y="142.1">Header 2</text>
</g>
<g font-size="1.2" fill="#262626">
<text x="70.7" y="25.3">ETX_12V</text>
<text x="91.8" y="26.6">12V</text>
<text x="71.9" y="33.2">GND</text>
<text x="180.1" y="30.6">VDD5V</text>
<text x="214.3" y="30.6">VDD33</text>
<text x="140.7" y="39.8">VDD5V</text>
<text x="214.9" y="43.7">GND</text>
<text x="100.8" y="52.9">GND</text>
<text x="113.9" y="48.9">GND</text>
<text x="141.4" y="62.1">GND</text>
<text x="231.8" y="66">RD</text>
<text x="231.8" y="64.7">CS</text>
<text x="26.7" y="69.9">VDD33</text>
<text x="226.5" y="70.6">GND</text>
<text x="231.8" y="67.3">WR</text>
<text x="231.8" y="68.6">DATA</text>
<text x="54.2" y="73.9">VDD33</text>
<text x="68.7" y="75.2">VDD33</text>
<text x="85.7" y="75.2">VDD33</text>
<text x="225.1" y="73.2">VDD5V</text>
<text x="48.3" y="83.1">GND</text>
<text x="60" y="83.1">NRST</text>
<text x="134.8" y="78.4">VDD33</text>
<text x="167.8" y="78.4">GND</text>
<text x="174.2" y="78.4">VDD33</text>
<text x="204.6" y="78.4">GND</text>
<text x="231.8" y="80.4">COM1</text>
<text x="267.3" y="80.4">SEG7</text>
<text x="267.3" y="79.1">SEG8</text>
<text x="69.3" y="87">GND</text>
<text x="86.3" y="84.4">GND</text>
<text x="134.8" y="88.9">VDD33</text>
<text x="151.9" y="85.7">GND</text>
<text x="166.5" y="88.9">GND</text>
<text x="174.2" y="88.9">VDD33</text>
<text x="191.3" y="85.7">GND</text>
<text x="204.6" y="88.9">GND</text>
<text x="54.8" y="90.9">GND</text>
<text x="82.3" y="94.9">PWM</text>
<text x="82.3" y="93.6">CW</text>
<text x="243.3" y="92.5" transform="rotate(-90 243.3 92.5)">COM2</text>
<text x="244.6" y="92.5" transform="rotate(-90 244.6 92.5)">COM3</text>
<text x="246" y="92.5" transform="rotate(-90 246 92.5)">COM4</text>
<text x="247.3" y="92.5" transform="rotate(-90 247.3 92.5)">COM5</text>
<text x="248.6" y="92.5" transform="rotate(-90 248.6 92.5)">COM6</text>
<text x="249.9" y="92.5" transform="rotate(-90 249.9 92.5)">COM7</text>
<text x="251.2" y="92.5" transform="rotate(-90 251.2 92.5)">COM8</text>
<text x="252.5" y="92.5" transform="rotate(-90 252.5 92.5)">SEG1</text>
<text x="253.8" y="92.5" transform="rotate(-90 253.8 92.5)">SEG2</text>
<text x="255.1" y="92.5" transform="rotate(-90 255.1 92.5)">SEG3</text>
<text x="256.4" y="92.5" transform="rotate(-90 256.4 92.5)">SEG4</text>
<text x="257.8" y="92.5" transform="rotate(-90 257.8 92.5)">SEG5</text>
<text x="259.1" y="92.5" transform="rotate(-90 259.1 92.5)">SEG6</text>
<text x="31.4" y="96.8">VDD33</text>
<text x="32.7" y="98.1">GND</text>
<text x="35.1" y="98.8">NRST</text>
<text x="35.1" y="100.1">SWCLK</text>
<text x="35.1" y="101.4">SWDIO</text>
<text x="151.9" y="96.2">GND</text>
<text x="191.3" y="96.2">GND</text>
<text x="49.5" y="105.4">FG</text>
<text x="49.5" y="108">WR</text>
<text x="49.5" y="106.7">DATA</text>
<text x="133" y="108">VDD33</text>
<text x="49.5" y="113.2">SWCLK</text>
<text x="49.5" y="111.9">SWDIO</text>
<text x="49.5" y="109.3">RD</text>
<text x="49.5" y="110.6">CS</text>
<text x="80.9" y="113.2">LED_ADJ</text>
<text x="49.5" y="117.2">BEEP</text>
<text x="115.1" y="118.5">LED_ADJ</text>
<text x="170.1" y="119.1">VDD5V</text>
<text x="203.2" y="119.8">ETX_12V</text>
<text x="207" y="119.8">GND</text>
<text x="27.1" y="121.8">GND</text>
<text x="82.5" y="124.4">GND</text>
<text x="157.1" y="125.1">BEEP</text>
<text x="204.3" y="125.1">PWM</text>
<text x="218.7" y="123.7">CW</text>
<text x="83.6" y="126.4">NRST</text>
<text x="137.4" y="127.7">VLED+</text>
<text x="204.3" y="126.4">FG</text>
<text x="231.8" y="131.6">COM4</text>
<text x="231.8" y="130.3">COM5</text>
<text x="231.8" y="129">COM6</text>
<text x="231.8" y="127.7">COM7</text>
<text x="231.8" y="126.4">COM8</text>
<text x="262" y="126.4">SEG1</text>
<text x="262" y="127.7">SEG2</text>
<text x="262" y="129">SEG3</text>
<text x="262" y="130.3">SEG4</text>
<text x="262" y="131.6">SEG5</text>
<text x="175.5" y="135.6">GND</text>
<text x="231.8" y="134.2">COM2</text>
<text x="231.8" y="132.9">COM3</text>
<text x="231.8" y="135.6">COM1</text>
<text x="262" y="132.9">SEG6</text>
<text x="262" y="134.2">SEG7</text>
<text x="262" y="135.6">SEG8</text>
<text x="121.6" y="138.2">VLED+</text>
<text x="124.4" y="143.4">GND</text>
<text x="214.3" y="138.2">VDD33</text>
</g>
<g font-size="1.2" fill="#292929">
<text x="243.3" y="60" transform="rotate(-90 243.3 60)">52</text>
<text x="244.6" y="60" transform="rotate(-90 244.6 60)">51</text>
<text x="246" y="60" transform="rotate(-90 246 60)">50</text>
<text x="247.3" y="60" transform="rotate(-90 247.3 60)">49</text>
<text x="248.6" y="60" transform="rotate(-90 248.6 60)">48</text>
<text x="249.9" y="60" transform="rotate(-90 249.9 60)">47</text>
<text x="251.2" y="60" transform="rotate(-90 251.2 60)">46</text>
<text x="252.5" y="60" transform="rotate(-90 252.5 60)">45</text>
<text x="253.8" y="60" transform="rotate(-90 253.8 60)">44</text>
<text x="255.1" y="60" transform="rotate(-90 255.1 60)">43</text>
<text x="256.4" y="60" transform="rotate(-90 256.4 60)">42</text>
<text x="257.8" y="60" transform="rotate(-90 257.8 60)">41</text>
<text x="259.1" y="60" transform="rotate(-90 259.1 60)">40</text>
<text x="238" y="64.7">1</text>
<text x="238" y="66">2</text>
<text x="240.6" y="65.4">CS#</text>
<text x="244" y="65.4" transform="rotate(-90 244 65.4)">SEG31</text>
<text x="245.3" y="65.4" transform="rotate(-90 245.3 65.4)">SEG30</text>
<text x="246.6" y="65.4" transform="rotate(-90 246.6 65.4)">SEG29</text>
<text x="247.9" y="65.4" transform="rotate(-90 247.9 65.4)">SEG28</text>
<text x="249.3" y="65.4" transform="rotate(-90 249.3 65.4)">SEG27</text>
<text x="250.6" y="65.4" transform="rotate(-90 250.6 65.4)">SEG26</text>
<text x="251.9" y="65.4" transform="rotate(-90 251.9 65.4)">SEG25</text>
<text x="253.2" y="65.4" transform="rotate(-90 253.2 65.4)">SEG24</text>
<text x="254.5" y="65.4" transform="rotate(-90 254.5 65.4)">SEG23</text>
<text x="255.8" y="65.4" transform="rotate(-90 255.8 65.4)">SEG22</text>
<text x="257.1" y="65.4" transform="rotate(-90 257.1 65.4)">SEG21</text>
<text x="258.4" y="65.4" transform="rotate(-90 258.4 65.4)">SEG20</text>
<text x="259" y="65.4">SEG18</text>
<text x="259.8" y="65.4" transform="rotate(-90 259.8 65.4)">SEG19</text>
<text x="264.4" y="66">38</text>
<text x="264.4" y="64.7">39</text>
<text x="238" y="67.3">3</text>
<text x="238" y="68.6">4</text>
<text x="238" y="71.2">6</text>
<text x="240.6" y="66.7">RD#</text>
<text x="240.6" y="68">WR#</text>
<text x="240.6" y="69.3">DATA</text>
<text x="240.6" y="71.9">OSCI</text>
<text x="259" y="71.9">SEG13</text>
<text x="259" y="70.6">SEG14</text>
<text x="259" y="69.3">SEG15</text>
<text x="259" y="68">SEG16</text>
<text x="259" y="66.7">SEG17</text>
<text x="264.4" y="71.2">34</text>
<text x="264.4" y="69.9">35</text>
<text x="264.4" y="68.6">36</text>
<text x="264.4" y="67.3">37</text>
<text x="237.4" y="76.5">10</text>
<text x="237.4" y="77.8">11</text>
<text x="238" y="73.9">8</text>
<text x="238" y="75.2">9</text>
<text x="240.6" y="74.5">VLCD</text>
<text x="240.6" y="75.8">IRQ#</text>
<text x="240.6" y="77.1">T1</text>
<text x="259" y="75.8">SEG10</text>
<text x="259" y="74.5">SEG11</text>
<text x="259" y="73.2">SEG12</text>
<text x="259.6" y="77.1">SEG9</text>
<text x="264.4" y="77.8">29</text>
<text x="264.4" y="76.5">30</text>
<text x="264.4" y="75.2">31</text>
<text x="264.4" y="73.9">32</text>
<text x="264.4" y="72.6">33</text>
<text x="237.4" y="79.1">12</text>
<text x="237.4" y="80.4">13</text>
<text x="240.6" y="78.4">T2</text>
<text x="240.6" y="79.8">T3</text>
<text x="240.6" y="81.1">COM0</text>
<text x="244" y="83.7" transform="rotate(-90 244 83.7)">COM1</text>
<text x="245.3" y="83.7" transform="rotate(-90 245.3 83.7)">COM2</text>
<text x="246.6" y="83.7" transform="rotate(-90 246.6 83.7)">COM3</text>
<text x="247.9" y="83.7" transform="rotate(-90 247.9 83.7)">COM4</text>
<text x="249.3" y="83.7" transform="rotate(-90 249.3 83.7)">COM5</text>
<text x="250.6" y="83.7" transform="rotate(-90 250.6 83.7)">COM6</text>
<text x="251.9" y="83.7" transform="rotate(-90 251.9 83.7)">COM7</text>
<text x="253.2" y="83.7" transform="rotate(-90 253.2 83.7)">SEG0</text>
<text x="254.5" y="83.7" transform="rotate(-90 254.5 83.7)">SEG1</text>
<text x="255.8" y="83.7" transform="rotate(-90 255.8 83.7)">SEG2</text>
<text x="257.1" y="83.7" transform="rotate(-90 257.1 83.7)">SEG3</text>
<text x="258.4" y="83.7" transform="rotate(-90 258.4 83.7)">SEG4</text>
<text x="259.6" y="81.1">SEG6</text>
<text x="259.6" y="79.8">SEG7</text>
<text x="259.6" y="78.4">SEG8</text>
<text x="259.8" y="83.7" transform="rotate(-90 259.8 83.7)">SEG5</text>
<text x="264.4" y="80.4">27</text>
<text x="264.4" y="79.1">28</text>
<text x="243.3" y="86.9" transform="rotate(-90 243.3 86.9)">14</text>
<text x="244.6" y="86.9" transform="rotate(-90 244.6 86.9)">15</text>
<text x="246" y="86.9" transform="rotate(-90 246 86.9)">16</text>
<text x="247.3" y="86.9" transform="rotate(-90 247.3 86.9)">17</text>
<text x="248.6" y="86.9" transform="rotate(-90 248.6 86.9)">18</text>
<text x="249.9" y="86.9" transform="rotate(-90 249.9 86.9)">19</text>
<text x="251.2" y="86.9" transform="rotate(-90 251.2 86.9)">20</text>
<text x="252.5" y="86.9" transform="rotate(-90 252.5 86.9)">21</text>
<text x="253.8" y="86.9" transform="rotate(-90 253.8 86.9)">22</text>
<text x="255.1" y="86.9" transform="rotate(-90 255.1 86.9)">23</text>
<text x="256.4" y="86.9" transform="rotate(-90 256.4 86.9)">24</text>
<text x="257.8" y="86.9" transform="rotate(-90 257.8 86.9)">25</text>
<text x="259.1" y="86.9" transform="rotate(-90 259.1 86.9)">26</text>
<text x="56.4" y="93.6">10</text>
<text x="56.4" y="94.9">11</text>
<text x="59.6" y="94.2">PA0</text>
<text x="59.6" y="95.5">PA1</text>
<text x="74.1" y="94.2">PB0</text>
<text x="74.1" y="95.5">PB1</text>
<text x="78.1" y="93.6">18</text>
<text x="78.1" y="94.9">19</text>
<text x="56.4" y="96.2">12</text>
<text x="56.4" y="97.5">13</text>
<text x="56.4" y="98.8">14</text>
<text x="56.4" y="100.1">15</text>
<text x="56.4" y="101.4">16</text>
<text x="59.6" y="96.8">PA2</text>
<text x="59.6" y="98.1">PA3</text>
<text x="59.6" y="99.4">PA4</text>
<text x="59.6" y="100.8">PA5</text>
<text x="74.1" y="96.8">PB2</text>
<text x="74.1" y="98.1">PB3</text>
<text x="74.1" y="99.4">PB4</text>
<text x="74.1" y="100.8">PB5</text>
<text x="78.1" y="96.2">20</text>
<text x="78.1" y="97.5">39</text>
<text x="78.1" y="98.8">40</text>
<text x="78.1" y="100.1">41</text>
<text x="78.1" y="101.4">42</text>
<text x="56.4" y="102.7">17</text>
<text x="56.4" y="105.4">29</text>
<text x="56.4" y="106.7">30</text>
<text x="56.4" y="108">31</text>
<text x="59.6" y="102.1">PA6</text>
<text x="59.6" y="103.4">PA7</text>
<text x="59.6" y="106">PA8</text>
<text x="59.6" y="107.3">PA9</text>
<text x="74.1" y="102.1">PB6</text>
<text x="74.1" y="103.4">PB7</text>
<text x="74.1" y="106">PB8</text>
<text x="74.1" y="107.3">PB9</text>
<text x="78.1" y="102.7">43</text>
<text x="78.1" y="105.4">45</text>
<text x="78.1" y="106.7">46</text>
<text x="78.1" y="108">21</text>
<text x="56.4" y="109.3">32</text>
<text x="56.4" y="110.6">33</text>
<text x="56.4" y="111.9">34</text>
<text x="56.4" y="113.2">37</text>
<text x="59.6" y="108.6">PA10</text>
<text x="59.6" y="109.9">PA11</text>
<text x="59.6" y="111.3">PA12</text>
<text x="59.6" y="112.6">PA13(SWDIO)</text>
<text x="59.6" y="113.9">PA14(SWCLK)</text>
<text x="73.5" y="108.6">PB10</text>
<text x="73.5" y="109.9">PB11</text>
<text x="73.5" y="111.3">PB12</text>
<text x="73.5" y="112.6">PB13</text>
<text x="73.5" y="113.9">PB14</text>
<text x="78.1" y="109.3">22</text>
<text x="78.1" y="110.6">25</text>
<text x="78.1" y="111.9">26</text>
<text x="78.1" y="113.2">27</text>
<text x="56.4" y="114.6">38</text>
<text x="57" y="117.2">2</text>
<text x="57" y="118.5">3</text>
<text x="57" y="119.8">4</text>
<text x="59.6" y="115.2">PA15</text>
<text x="59.6" y="117.8">PC13</text>
<text x="59.6" y="119.1">PC14-OSC32_IN(PC14)</text>
<text x="73.5" y="115.2">PB15</text>
<text x="78.1" y="114.6">28</text>
<text x="56.4" y="125.1">35</text>
<text x="57" y="122.4">5</text>
<text x="57" y="123.7">6</text>
<text x="59.6" y="120.4">PC15-OSC32_OUT(PC15)</text>
<text x="59.6" y="123.1">PF0-OSC_IN(PF0)</text>
<text x="59.6" y="124.4">PF1-OSC_OUT(PF1)</text>
<text x="59.6" y="125.7">PF6</text>
<text x="72.5" y="124.4">BOOT0</text>
<text x="78.1" y="123.7">44</text>
<text x="56.4" y="126.4">36</text>
<text x="59.6" y="127">PF7</text>
<text x="73.2" y="127">NRST</text>
<text x="78.1" y="126.4">7</text>
</g>
<g font-size="1.2" fill="#4c4c4c">
<text x="31.5" y="75.2">24</text>
<text x="31.5" y="76.5">48</text>
<text x="32.1" y="73.9">1</text>
<text x="34.6" y="74.5">VDD</text>
<text x="34.6" y="75.8">VDD</text>
<text x="34.6" y="77.1">VDD</text>
<text x="149.2" y="77.8">ROW1</text>
<text x="188.5" y="77.8">ROW2</text>
<text x="238" y="72.6">7</text>
<text x="240.6" y="73.2">VDD</text>
<text x="32.1" y="79.1">9</text>
<text x="34.6" y="79.8">VDDA</text>
<text x="149.2" y="88.3">ROW3</text>
<text x="188.6" y="88.3">ROW4</text>
<text x="82.3" y="101.4">ROW2</text>
<text x="82.3" y="100.1">ROW3</text>
<text x="82.3" y="98.8">ROW4</text>
<text x="82.3" y="102.7">ROW1</text>
</g>
<g font-size="1.1" fill="#0e0e0e">
<text x="231.8" y="59.5">TM1622-LQFP52</text>
<text x="238.1" y="58">U5</text>
<text x="39" y="72.6">U2B</text>
<text x="32.4" y="83.1">STM32F030C8T6</text>
<text x="62.6" y="91">U2A STM32F030C8T6</text>
<text x="240.9" y="138.3">断码屏LC2100</text>
</g>
</svg>
